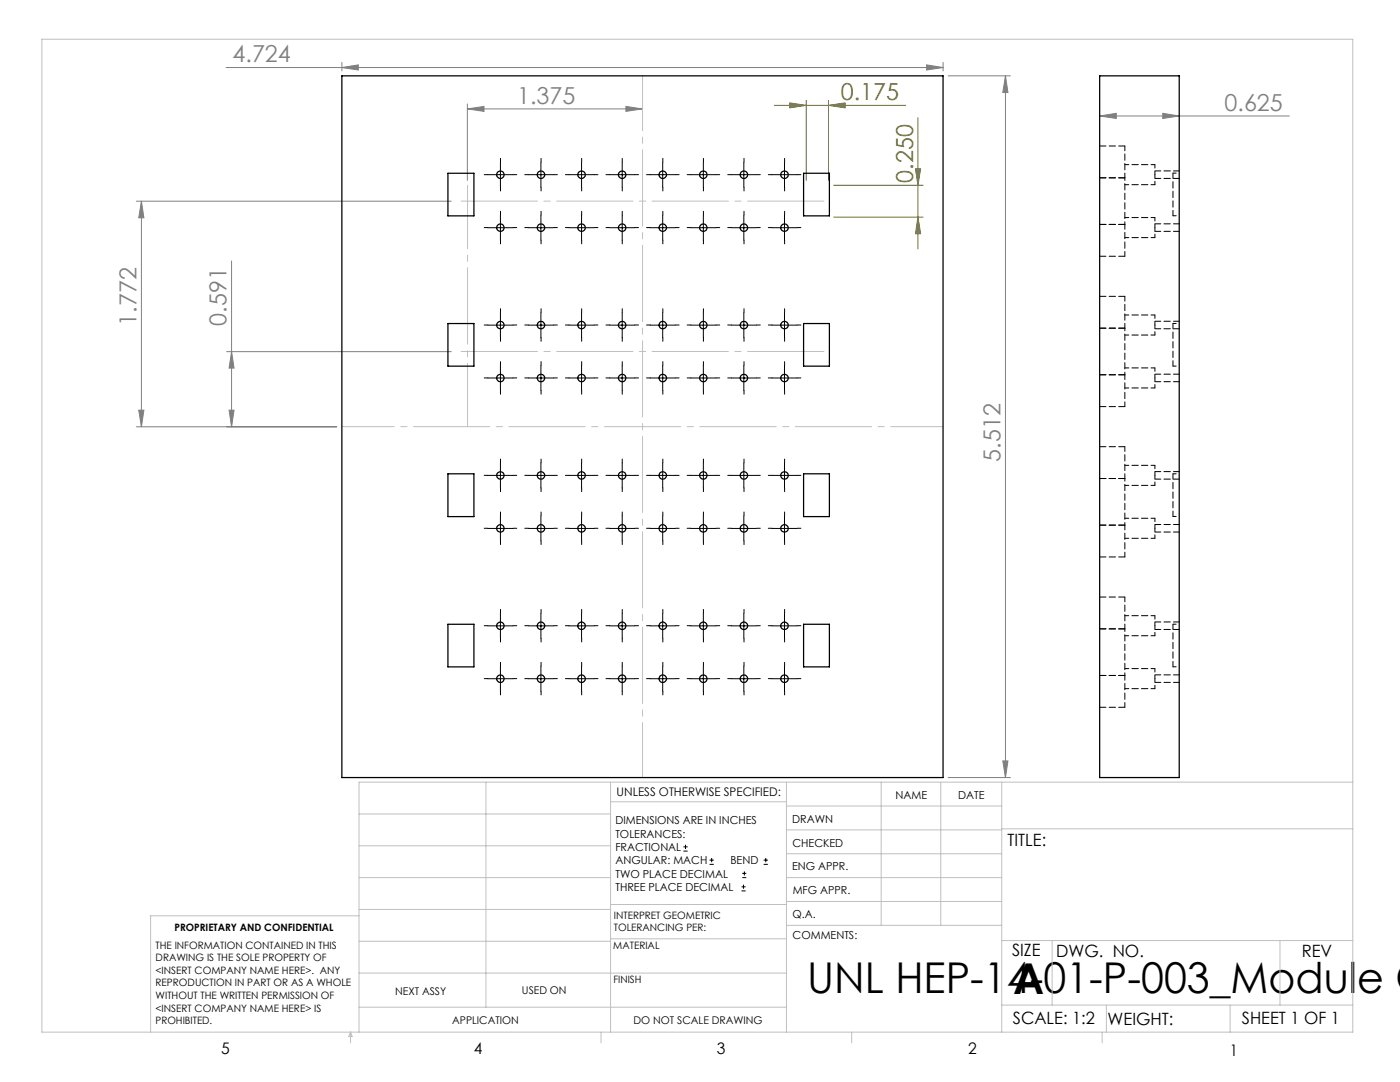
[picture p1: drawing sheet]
<svg xmlns="http://www.w3.org/2000/svg" width="279mm" height="216mm" viewBox="0 0 279 216" stroke-linecap="round" stroke-linejoin="round" font-family="sans-serif">
<g fill="none" stroke="#000" stroke-width=".2">
<path d="M97.4 34.9h5M99.9 32.4v5M105.5 34.9h5M108 32.4v5M113.6 34.9h5M116.1 32.4v5M121.7 34.9h5M124.2 32.4v5M129.8 34.9h5M132.3 32.4v5M137.9 34.9h5M140.4 32.4v5"/>
<path d="M146 34.9h5M148.4 32.4v5M154.1 34.9h5M156.6 32.4v5M97.4 45.4h5M99.9 42.9v5M105.5 45.4h5M108 42.9v5M113.6 45.4h5M116.1 42.9v5M121.7 45.4h5M124.2 42.9v5"/>
<path d="M129.8 45.4h5M132.3 42.9v5M137.9 45.4h5M140.4 42.9v5M146 45.4h5M148.4 42.9v5M154.1 45.4h5M156.6 42.9v5M97.4 64.9h5M97.4 75.4h5M99.9 62.4v5M99.9 72.9v5"/>
<path d="M105.5 64.9h5M105.5 75.4h5M108 62.4v5M108 72.9v5M113.6 64.9h5M113.6 75.4h5M116.1 62.4v5M116.1 72.9v5M121.7 64.9h5M121.7 75.4h5M124.2 62.4v5M124.2 72.9v5"/>
<path d="M129.8 64.9h5M129.8 75.4h5M132.3 62.4v5M132.3 72.9v5M137.9 64.9h5M137.9 75.4h5M140.4 62.4v5M140.4 72.9v5M146 64.9h5M146 75.4h5M148.4 62.4v5M148.4 72.9v5"/>
<path d="M154.1 64.9h5M154.1 75.4h5M156.6 62.4v5M156.6 72.9v5M97.4 94.9h5M99.9 92.4v5M105.5 94.9h5M108 92.4v5M113.6 94.9h5M116.1 92.4v5M121.7 94.9h5M124.2 92.4v5"/>
<path d="M129.8 94.9h5M132.3 92.4v5M137.9 94.9h5M140.4 92.4v5M146 94.9h5M148.4 92.4v5M154.1 94.9h5M156.6 92.4v5M97.4 105.4h5M99.9 102.9v5M105.5 105.4h5M108 102.9v5"/>
<path d="M113.6 105.4h5M116.1 102.9v5M121.7 105.4h5M124.2 102.9v5M129.8 105.4h5M132.3 102.9v5M137.9 105.4h5M140.4 102.9v5M146 105.4h5M148.4 102.9v5M154.1 105.4h5M156.6 102.9v5"/>
<path d="M97.4 124.9h5M97.4 135.4h5M99.9 122.4v5M99.9 132.9v5M105.5 124.9h5M105.5 135.4h5M108 122.4v5M108 132.9v5M113.6 124.9h5M113.6 135.4h5M116.1 122.4v5M116.1 132.9v5"/>
<path d="M121.7 124.9h5M121.7 135.4h5M124.2 122.4v5M124.2 132.9v5M129.8 124.9h5M129.8 135.4h5M132.3 122.4v5M132.3 132.9v5M137.9 124.9h5M137.9 135.4h5M140.4 122.4v5M140.4 132.9v5"/>
<path d="M146 124.9h5M146 135.4h5M148.4 122.4v5M148.4 132.9v5M154.1 124.9h5M154.1 135.4h5M156.6 122.4v5M156.6 132.9v5M136.4 169.8h.8M136.4 169h.8M136.8 168.6v.8M141.6 172.5h.9"/>
<path d="M141.6 171.6h.9M142 171.2v.8M148 177.8h.8M148 177h.8M148.1 175.1h.8M148.1 174.3h.8M148.4 176.5v.8M148.6 173.9v.8M152.4 172.5h.8M152.4 171.6h.8M152.8 171.2v.8"/>
</g>
<g fill="none" stroke="#808080" stroke-width=".2">
<path d="M45.1 13.5h143.1M68.2 13.5l3.3-.6v1.1zM68.2 12.5v1.6M184.9 12.9l3.3 .6-3.3 .5zM188.2 12.5v1.6M189.2 15.1h12.4M200.7 15.1l.5 3.4h-1.1zM200.7 15.1v140.1M93.3 21.7l3.3-.5v1zM93.3 20.7v15.3M93.3 21.7h34.9M124.9 21.2l3.3 .5-3.3 .5z"/>
<path d="M219.5 23.1l3.3-.5v1zM219.5 23.1h37.8M232.1 22.6l3.2 .5-3.2 .5zM27.2 40.1h62.9M28.2 40.1v45.1M28.2 40.1l.5 3.4h-1zM46.2 52.1v33.1M45.2 70.2h44.9M46.2 70.2l.5 3.2h-1zM27.2 85.2h40M27.7 81.8h1l-.5 3.4zM45.7 81.8h1l-.5 3.4z"/>
<path d="M189.2 155.2h12.4M200.1 151.8h1.1l-.5 3.4z"/>
</g>
<path d="M154.6 21h26.1M157.6 20.5l3.3 .5-3.3 .5zM160.9 20v16M165.3 21l3.4-.5v1zM165.3 20v16M166.4 37h17.8M182.7 33.7h1l-.5 3.3zM183.2 23.5v26.2M166.4 43.3h17.8M183.2 43.3l.5 3.3h-1z" fill="none" stroke="#808000" stroke-width=".2"/>
<g fill="none" stroke="#000" stroke-width=".2" stroke-dasharray="15.2 1.3 1.3 1.3">
<path d="M97.4 34.9h-.8M99.9 32.4v-.8M99.9 37.4v.7M102.4 34.9h.7M105.5 34.9h-.8M108 32.4v-.8M108 37.4v.7M110.5 34.9h.7M113.6 34.9h-.8M116.1 32.4v-.8M116.1 37.4v.7M118.6 34.9h.7"/>
<path d="M121.7 34.9h-.8M124.2 32.4v-.8M124.2 37.4v.7M126.7 34.9h.7M129.8 34.9h-.8M132.3 32.4v-.8M132.3 37.4v.7M134.8 34.9h.7M137.9 34.9h-.8M140.4 32.4v-.8M140.4 37.4v.7M142.9 34.9h.7"/>
<path d="M146 34.9h-.8M148.5 32.4v-.8M148.5 37.4v.7M151 34.9h.7M154.1 34.9h-.8M156.6 32.4v-.8M156.6 37.4v.7M159.1 34.9h.7M97.4 45.4h-.8M99.9 42.9v-.7M99.9 47.9v.8M102.4 45.4h.7"/>
<path d="M105.5 45.4h-.8M108 42.9v-.7M108 47.9v.8M110.5 45.4h.7M113.6 45.4h-.8M116.1 42.9v-.7M116.1 47.9v.8M118.6 45.4h.7M121.7 45.4h-.8M124.2 42.9v-.7M124.2 47.9v.8M126.7 45.4h.7"/>
<path d="M129.8 45.4h-.8M132.3 42.9v-.7M132.3 47.9v.8M134.8 45.4h.7M137.9 45.4h-.8M140.4 42.9v-.7M140.4 47.9v.8M142.9 45.4h.7M146 45.4h-.8M148.5 42.9v-.7M148.5 47.9v.8M151 45.4h.7"/>
<path d="M154.1 45.4h-.8M156.6 42.9v-.7M156.6 47.9v.8M159.1 45.4h.7M97.4 75.4h-.8M97.4 64.9h-.8M99.9 72.9v-.7M99.9 77.9v.8M99.9 62.4v-.8M99.9 67.4v.7M102.4 75.4h.7M102.4 64.9h.7"/>
<path d="M105.5 64.9h-.8M105.5 75.4h-.8M108 62.4v-.8M108 67.4v.7M108 72.9v-.7M108 77.9v.8M110.5 64.9h.7M110.5 75.4h.7M113.6 64.9h-.8M113.6 75.4h-.8M116.1 62.4v-.8M116.1 67.4v.7"/>
<path d="M116.1 72.9v-.7M116.1 77.9v.8M118.6 64.9h.7M118.6 75.4h.7M121.7 64.9h-.8M121.7 75.4h-.8M124.2 62.4v-.8M124.2 67.4v.7M124.2 72.9v-.7M124.2 77.9v.8M126.7 64.9h.7M126.7 75.4h.7"/>
<path d="M129.8 64.9h-.8M129.8 75.4h-.8M132.3 62.4v-.8M132.3 67.4v.7M132.3 72.9v-.7M132.3 77.9v.8M134.8 64.9h.7M134.8 75.4h.7M137.9 64.9h-.8M137.9 75.4h-.8M140.4 62.4v-.8M140.4 67.4v.7"/>
<path d="M140.4 72.9v-.7M140.4 77.9v.8M142.9 64.9h.7M142.9 75.4h.7M146 64.9h-.8M146 75.4h-.8M148.5 62.4v-.8M148.5 67.4v.7M148.5 72.9v-.7M148.5 77.9v.8M151 64.9h.7M151 75.4h.7"/>
<path d="M154.1 64.9h-.8M154.1 75.4h-.8M156.6 62.4v-.8M156.6 67.4v.7M156.6 72.9v-.7M156.6 77.9v.8M159.1 64.9h.7M159.1 75.4h.7M97.4 94.9h-.8M99.9 92.4v-.8M99.9 97.4v.7M102.4 94.9h.7"/>
<path d="M105.5 94.9h-.8M108 92.4v-.8M108 97.4v.7M110.5 94.9h.7M113.6 94.9h-.8M116.1 92.4v-.8M116.1 97.4v.7M118.6 94.9h.7M121.7 94.9h-.8M124.2 92.4v-.8M124.2 97.4v.7M126.7 94.9h.7"/>
<path d="M129.8 94.9h-.8M132.3 92.4v-.8M132.3 97.4v.7M134.8 94.9h.7M137.9 94.9h-.8M140.4 92.4v-.8M140.4 97.4v.7M142.9 94.9h.7M146 94.9h-.8M148.5 92.4v-.8M148.5 97.4v.7M151 94.9h.7"/>
<path d="M154.1 94.9h-.8M156.6 92.4v-.8M156.6 97.4v.7M159.1 94.9h.7M97.4 105.4h-.8M99.9 102.9v-.7M99.9 107.9v.8M102.4 105.4h.7M105.5 105.4h-.8M108 102.9v-.7M108 107.9v.8M110.5 105.4h.7"/>
<path d="M113.6 105.4h-.8M116.1 102.9v-.7M116.1 107.9v.8M118.6 105.4h.7M121.7 105.4h-.8M124.2 102.9v-.7M124.2 107.9v.8M126.7 105.4h.7M129.8 105.4h-.8M132.3 102.9v-.7M132.3 107.9v.8M134.8 105.4h.7"/>
<path d="M137.9 105.4h-.8M140.4 102.9v-.7M140.4 107.9v.8M142.9 105.4h.7M146 105.4h-.8M148.5 102.9v-.7M148.5 107.9v.8M151 105.4h.7M154.1 105.4h-.8M156.6 102.9v-.7M156.6 107.9v.8M159.1 105.4h.7"/>
<path d="M97.4 135.4h-.8M97.4 124.9h-.8M99.9 132.9v-.7M99.9 137.9v.8M99.9 122.4v-.8M99.9 127.4v.7M102.4 135.4h.7M102.4 124.9h.7M105.5 124.9h-.8M105.5 135.4h-.8M108 122.4v-.8M108 127.4v.7"/>
<path d="M108 132.9v-.7M108 137.9v.8M110.5 124.9h.7M110.5 135.4h.7M113.6 124.9h-.8M113.6 135.4h-.8M116.1 122.4v-.8M116.1 127.4v.7M116.1 132.9v-.7M116.1 137.9v.8M118.6 124.9h.7M118.6 135.4h.7"/>
<path d="M121.7 124.9h-.8M121.7 135.4h-.8M124.2 122.4v-.8M124.2 127.4v.7M124.2 132.9v-.7M124.2 137.9v.8M126.7 124.9h.7M126.7 135.4h.7M129.8 124.9h-.8M129.8 135.4h-.8M132.3 122.4v-.8M132.3 127.4v.7"/>
<path d="M132.3 132.9v-.7M132.3 137.9v.8M134.8 124.9h.7M134.8 135.4h.7M137.9 124.9h-.8M137.9 135.4h-.8M140.4 122.4v-.8M140.4 127.4v.7M140.4 132.9v-.7M140.4 137.9v.8M142.9 124.9h.7M142.9 135.4h.7"/>
<path d="M146 124.9h-.8M146 135.4h-.8M148.5 122.4v-.8M148.5 127.4v.7M148.5 132.9v-.7M148.5 137.9v.8M151 124.9h.7M151 135.4h.7M154.1 124.9h-.8M154.1 135.4h-.8M156.6 122.4v-.8M156.6 127.4v.7"/>
<path d="M156.6 132.9v-.7M156.6 137.9v.8M159.1 124.9h.7M159.1 135.4h.7"/>
</g>
<path d="M68.2 85.1h120" fill="none" stroke="#c0c0c0" stroke-width=".2" stroke-dasharray="15.2 1.3 1.3 1.3" stroke-dashoffset="4.8"/>
<path d="M128.2 15.1v140" fill="none" stroke="#c0c0c0" stroke-width=".2" stroke-dasharray="15.2 1.3 1.3 1.3" stroke-dashoffset="4.3"/>
<path d="M91.1 40.1h74.3M91.1 70.1h74.3" fill="none" stroke="#c0c0c0" stroke-width=".2" stroke-dasharray="15.2 1.3 1.3 1.3" stroke-dashoffset="-1"/>
<path d="M93.3 37v48.1" fill="none" stroke="#c0c0c0" stroke-width=".2" stroke-dasharray="15.2 1.3 1.3 1.3" stroke-dashoffset="2.6"/>
<g fill="none" stroke="#c0c0c0" stroke-width=".2">
<path d="M8.4 7.8h261.6v198.2h-261.6zM97 156.1v44.9M121.8 156.1v49.9M121.8 160h35.2M157 156.1v49.9M175.9 156.1v28.5M187.7 156.1v28.5M199.9 156.1v49.9M270 156.1h-198.4v49.9M71.6 175.1h50.2M71.6 168.8h50.2M71.6 162.4h50.2"/>
<path d="M157 170.4h42.9M157 165.6h42.9M157 160.8h42.9M157 175.1h42.9M157 179.9h42.9M199.9 165.4h70.1M71.6 194.2h85.4M71.6 187.8h50.2M71.6 181.5h50.2M71.6 182.7h-41.5v23.3M121.8 187.3h35.2M121.8 180.5h35.2"/>
<path d="M157 184.6h42.9M199.9 187.7h70.1M210 187.7v12.9M255.4 187.7v12.9M70 206v2.1M70 206l.3 .8h-.7zM71.6 201h85.4M119.9 206v2.1M170 206v2.1M199.9 200.6h70.1M220 206v2.1M220.8 200.6v5.4"/>
<path d="M245.5 200.6v5.4"/>
</g>
<g fill="#808080">
<path d="M93.3 21.7l3.3-.5v1zM124.9 21.2l3.3 .5-3.3 .5z"/>
<path d="M46.2 70.2l.5 3.2h-1zM45.7 81.8h1l-.5 3.4zM28.2 40.1l.5 3.4h-1zM27.7 81.8h1l-.5 3.4z"/>
</g>
<g fill="#808000">
<path d="M165.3 21l3.4-.5v1zM157.6 20.5l3.3 .5-3.3 .5z"/>
<path d="M183.2 43.3l.5 3.3h-1zM182.7 33.7h1l-.5 3.3z"/>
</g>
<g fill="#808080">
<path d="M184.9 12.9l3.3 .6-3.3 .5zM68.2 13.5l3.3-.6v1.1z"/>
<path d="M219.5 23.1l3.3-.5v1zM232.1 22.6l3.2 .5-3.2 .5z"/>
<path d="M200.1 151.8h1.1l-.5 3.4zM200.7 15.1l.5 3.4h-1.1z"/>
</g>
<g fill="none" stroke="#000" stroke-width=".25">
<path d="M68.2 15.1h120v140.1h-120zM219.5 15.1h15.8v140.1h-15.8zM89.4 34.6h5.2v8.5h-5.2zM160.4 34.6h5.1v8.5h-5.1zM89.4 64.6h5.2v8.5h-5.2zM160.4 64.6h5.1v8.5h-5.1zM89.4 94.5h5.2v8.6h-5.2zM160.4 94.5h5.1v8.6h-5.1zM89.4 124.6h5.2v8.5h-5.2zM160.4 124.6h5.1v8.5h-5.1z"/>
<circle cx="99.9" cy="34.9" r=".74"/>
<circle cx="108" cy="34.9" r=".74"/>
<circle cx="116.1" cy="34.9" r=".74"/>
<circle cx="124.2" cy="34.9" r=".75"/>
<circle cx="132.3" cy="34.9" r=".74"/>
<circle cx="140.4" cy="34.9" r=".74"/>
<circle cx="148.5" cy="34.9" r=".74"/>
<circle cx="156.6" cy="34.9" r=".74"/>
<circle cx="99.9" cy="45.4" r=".75"/>
<circle cx="108" cy="45.4" r=".75"/>
<circle cx="116.1" cy="45.4" r=".75"/>
<circle cx="124.2" cy="45.4" r=".76"/>
<circle cx="132.3" cy="45.4" r=".75"/>
<circle cx="140.4" cy="45.4" r=".75"/>
<circle cx="148.5" cy="45.4" r=".75"/>
<circle cx="156.6" cy="45.4" r=".75"/>
<circle cx="99.9" cy="75.4" r=".74"/>
<circle cx="99.9" cy="64.9" r=".75"/>
<circle cx="108" cy="75.4" r=".74"/>
<circle cx="108" cy="64.9" r=".75"/>
<circle cx="116.1" cy="75.4" r=".74"/>
<circle cx="116.1" cy="64.9" r=".75"/>
<circle cx="124.2" cy="75.4" r=".75"/>
<circle cx="124.2" cy="64.9" r=".76"/>
<circle cx="132.3" cy="75.4" r=".74"/>
<circle cx="132.3" cy="64.9" r=".75"/>
<circle cx="140.4" cy="75.4" r=".74"/>
<circle cx="140.4" cy="64.9" r=".75"/>
<circle cx="148.5" cy="75.4" r=".74"/>
<circle cx="148.5" cy="64.9" r=".75"/>
<circle cx="156.6" cy="75.4" r=".74"/>
<circle cx="156.6" cy="64.9" r=".75"/>
<circle cx="99.9" cy="94.9" r=".74"/>
<circle cx="108" cy="94.9" r=".74"/>
<circle cx="116.1" cy="94.9" r=".74"/>
<circle cx="124.2" cy="94.9" r=".75"/>
<circle cx="132.3" cy="94.9" r=".74"/>
<circle cx="140.4" cy="94.9" r=".74"/>
<circle cx="148.5" cy="94.9" r=".74"/>
<circle cx="156.6" cy="94.9" r=".74"/>
<circle cx="99.9" cy="105.4" r=".75"/>
<circle cx="108" cy="105.4" r=".75"/>
<circle cx="116.1" cy="105.4" r=".75"/>
<circle cx="124.2" cy="105.4" r=".76"/>
<circle cx="132.3" cy="105.4" r=".75"/>
<circle cx="140.4" cy="105.4" r=".75"/>
<circle cx="148.5" cy="105.4" r=".75"/>
<circle cx="156.6" cy="105.4" r=".75"/>
<circle cx="99.9" cy="135.4" r=".75"/>
<circle cx="99.9" cy="124.9" r=".75"/>
<circle cx="108" cy="124.9" r=".75"/>
<circle cx="108" cy="135.4" r=".75"/>
<circle cx="116.1" cy="135.4" r=".75"/>
<circle cx="116.1" cy="124.9" r=".75"/>
<circle cx="124.2" cy="135.4" r=".76"/>
<circle cx="124.2" cy="124.9" r=".76"/>
<circle cx="132.3" cy="124.9" r=".75"/>
<circle cx="132.3" cy="135.4" r=".75"/>
<circle cx="140.4" cy="124.9" r=".75"/>
<circle cx="140.4" cy="135.4" r=".75"/>
<circle cx="148.5" cy="124.9" r=".75"/>
<circle cx="148.5" cy="135.4" r=".75"/>
<circle cx="156.6" cy="124.9" r=".75"/>
<circle cx="156.6" cy="135.4" r=".75"/>
</g>
<g fill="none" stroke="#000" stroke-width=".2" stroke-dasharray="1.3 .6">
<path d="M219.5 35.5h5M224.5 29.1h-5M224.5 35.5h-5M219.5 51.1h5M219.5 44.8h5M224.5 44.8h-5M224.5 59.1h-5M219.5 65.5h5M219.5 74.8h5M224.5 74.8h-5M224.5 65.5h-5M219.5 95.5h5"/>
<path d="M219.5 81.1h5M224.5 89.1h-5M224.5 95.5h-5M219.5 111.1h5M219.5 104.8h5M224.5 119.1h-5M224.5 104.8h-5M219.5 125.5h5M219.5 134.8h5M224.5 134.8h-5M224.5 125.5h-5M219.5 141.1h5"/>
</g>
<path d="M224.5 35.5v-6.4M224.5 51.1v-6.3M224.5 65.5v-6.4M224.5 95.5v-6.4M224.5 81.1v-6.3M224.5 111.1v-6.3M224.5 125.5v-6.4M224.5 141.1v-6.3" fill="none" stroke="#000" stroke-width=".2" stroke-dasharray="1.3 .6" stroke-dashoffset=".3"/>
<path d="M224.5 44.8v-9.3M224.5 74.8v-9.3M224.5 104.8v-9.3M224.5 134.8v-9.3" fill="none" stroke="#000" stroke-width=".2" stroke-dasharray="1.3 .6" stroke-dashoffset=".7"/>
<g fill="none" stroke="#000" stroke-width=".2" stroke-dasharray="1.3 .6" stroke-dashoffset=".6">
<path d="M230.5 34.9v-2M230.5 36.9v-2M234.1 34.5h1.3M230.5 45.4v-2M230.5 47.4v-2M234.1 43.1h1.3M230.5 75.4v-2M230.5 77.4v-2M230.5 64.9v-2M230.5 66.9v-2M234.1 64.5h1.3M234.1 73.1h1.3"/>
<path d="M230.5 94.9v-2M230.5 96.9v-2M234.1 94.5h1.3M230.5 105.4v-2M230.5 107.4v-2M234.1 103.1h1.3M230.5 135.4v-2M230.5 137.4v-2M230.5 124.9v-2M230.5 126.9v-2M234.1 133.1h1.3M234.1 124.6h1.3"/>
</g>
<path d="M234.1 34.5v8.6M234.1 64.5v8.6M234.1 94.5v8.6M234.1 124.6v8.5" fill="none" stroke="#000" stroke-width=".2" stroke-dasharray="1.3 .6" stroke-dashoffset=".2"/>
<g fill="none" stroke="#000" stroke-width=".2" stroke-dasharray="1.3 .6" stroke-dashoffset=".5">
<path d="M224.5 36.9h6M230.5 32.9h-6M224.5 47.4h6M230.5 43.4h-6M224.5 77.4h6M224.5 66.9h6M230.5 73.4h-6M230.5 62.9h-6M224.5 96.9h6M230.5 92.9h-6M224.5 107.4h6M230.5 103.4h-6"/>
<path d="M224.5 137.4h6M224.5 126.9h6M230.5 133.4h-6M230.5 122.9h-6"/>
</g>
<g fill="none" stroke="#000" stroke-width=".2" stroke-dasharray="1.3 .6" stroke-dashoffset=".1">
<path d="M230.5 35.6h4.9M235.4 34.1h-4.9M230.5 46.2h4.9M235.4 44.7h-4.9M230.5 76.2h4.9M230.5 65.6h4.9M235.4 74.7h-4.9M235.4 64.1h-4.9M230.5 95.6h4.9M235.4 94.1h-4.9M230.5 106.2h4.9M235.4 104.7h-4.9"/>
<path d="M230.5 125.6h4.9M230.5 136.2h4.9M235.4 124.1h-4.9M235.4 134.7h-4.9"/>
</g>
<g font-size="8.5">
<text x="161.1" y="198.1">UNL HEP-14-01-P-003_Module C</text>
<text x="202.2" y="198.3">A</text>
</g>
<g font-size="4.7" fill="#808080">
<text x="46.4" y="12.4">4.724</text>
<text x="103.2" y="20.7">1.375</text>
<text x="244.4" y="22.1">0.625</text>
<text x="27.2" y="65" transform="rotate(-90 27.2 65)">1.772</text>
<text x="45.2" y="65" transform="rotate(-90 45.2 65)">0.591</text>
<text x="199.7" y="92.1" transform="rotate(-90 199.7 92.1)">5.512</text>
</g>
<g font-size="4.7" fill="#808000">
<text x="167.8" y="20">0.175</text>
<text x="182.2" y="36.4" transform="rotate(-90 182.2 36.4)">0.250</text>
</g>
<g font-size="3.4">
<text x="201.1" y="168.8">TITLE:</text>
<text x="202" y="190.8">SIZE</text>
<text x="210.8" y="190.9">DWG. NO.</text>
<text x="259.8" y="191">REV</text>
<text x="202.1" y="204.4">SCALE: 1:2</text>
<text x="221" y="204.5">WEIGHT:</text>
<text x="247.8" y="204.4">SHEET 1 OF 1</text>
</g>
<g font-size="3.2">
<text x="44.2" y="210.4">5</text>
<text x="94.6" y="210.3">4</text>
<text x="143.1" y="210.4">3</text>
<text x="193.2" y="210.3">2</text>
<text x="245.4" y="210.6">1</text>
</g>
<text font-size="2.4" x="123.1" y="158.9">UNLESS OTHERWISE SPECIFIED:</text>
<g font-size="2.2">
<text x="178.7" y="159.4">NAME</text>
<text x="191.2" y="159.4">DATE</text>
<text x="122.8" y="164.5">DIMENSIONS ARE IN INCHES</text>
<text x="122.8" y="167.1">TOLERANCES:</text>
<text x="158.1" y="164.2">DRAWN</text>
<text x="122.8" y="169.8">FRACTIONAL</text>
<text x="122.8" y="172.5">ANGULAR: MACH</text>
<text x="145.8" y="172.5">BEND</text>
<text x="158.1" y="173.7">ENG APPR.</text>
<text x="158.2" y="169.1">CHECKED</text>
<text x="122.8" y="175.1">TWO PLACE DECIMAL</text>
<text x="122.8" y="177.8">THREE PLACE DECIMAL</text>
<text x="158.2" y="178.4">MFG APPR.</text>
<text x="158.2" y="183.2">Q.A.</text>
<text x="158.2" y="187.4">COMMENTS:</text>
</g>
<g font-size="2.1">
<text x="78.8" y="198.5">NEXT ASSY</text>
<text x="104.2" y="198.4">USED ON</text>
<text x="90.2" y="204.3">APPLICATION</text>
<text x="126.4" y="204.3">DO NOT SCALE DRAWING</text>
</g>
<g font-size="2">
<text x="34.8" y="185.7">PROPRIETARY AND CONFIDENTIAL</text>
<text x="122.5" y="183.3">INTERPRET GEOMETRIC</text>
<text x="122.5" y="185.9">TOLERANCING PER:</text>
<text x="31.1" y="189.3">THE INFORMATION CONTAINED IN THIS</text>
<text x="31.1" y="191.8">DRAWING IS THE SOLE PROPERTY OF</text>
<text x="122.4" y="189.4">MATERIAL</text>
<text x="31.1" y="194.3">&lt;INSERT COMPANY NAME HERE&gt;. ANY</text>
<text x="31.1" y="196.8">REPRODUCTION IN PART OR AS A WHOLE</text>
<text x="122.4" y="196.2">FINISH</text>
<text x="31.1" y="199.4">WITHOUT THE WRITTEN PERMISSION OF</text>
<text x="31.1" y="201.9">&lt;INSERT COMPANY NAME HERE&gt; IS</text>
<text x="31.1" y="204.4">PROHIBITED.</text>
</g>
</svg>
